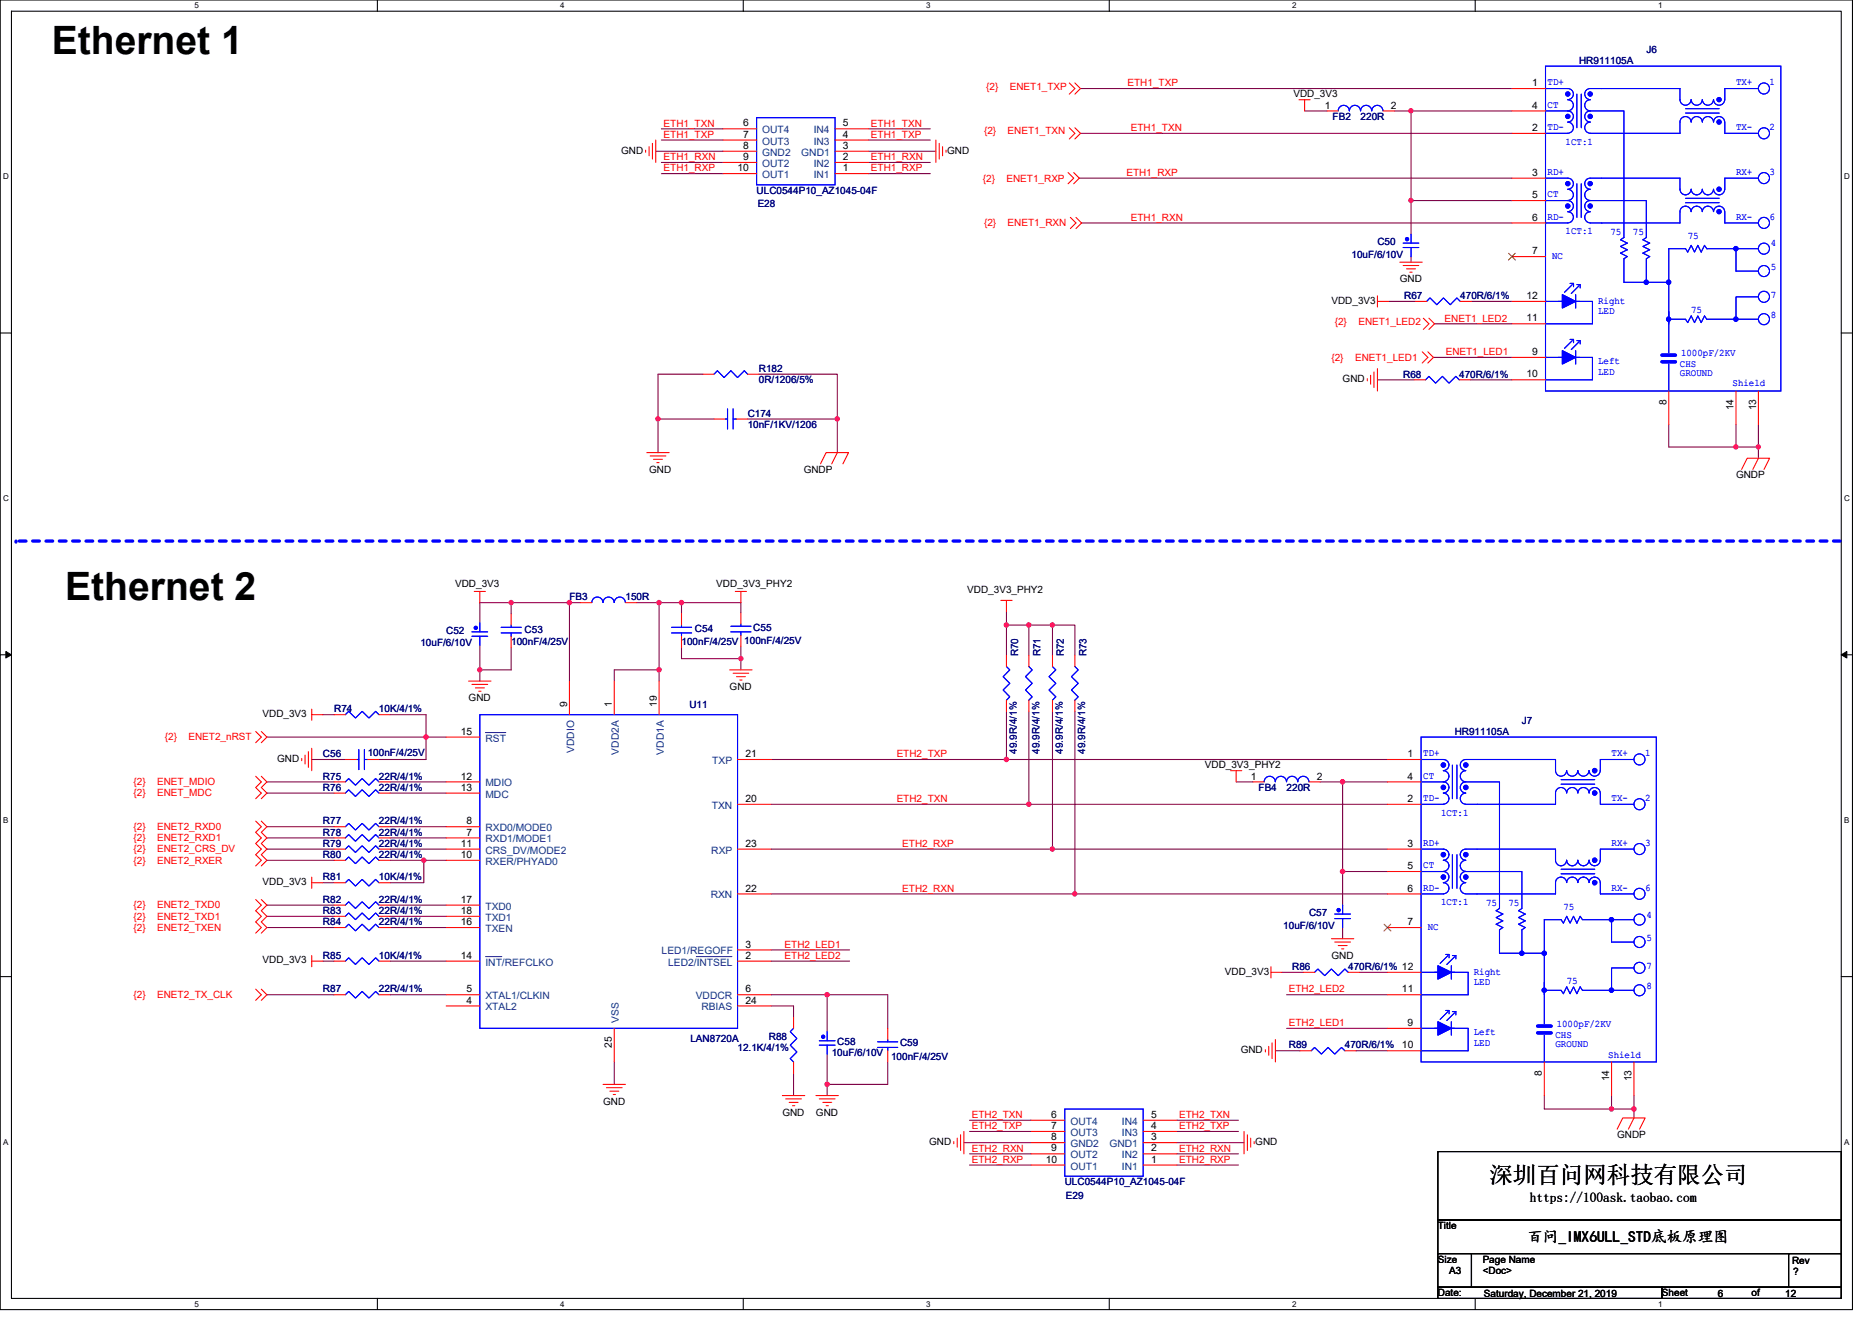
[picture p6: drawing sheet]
<svg xmlns="http://www.w3.org/2000/svg" width="297mm" height="210mm" viewBox="0 0 297 210" stroke-linecap="round" stroke-linejoin="round" font-family="sans-serif">
<path d="M0 0h293.9v207.9h-293.9zM1.8 1.8h290.4v204.3h-290.4z" fill="none" stroke="#000" stroke-width=".17"/>
<g fill="#fff">
<path d="M30.8 .2h.7v1.4h-.7z"/>
<path d="M30.8 206.3h.7v1.4h-.7z"/>
</g>
<path d="M59.9 0v1.8M59.9 206.1v1.8" fill="none" stroke="#000" stroke-width=".17"/>
<g fill="#fff">
<path d="M88.9 .2h.7v1.4h-.7z"/>
<path d="M88.9 206.3h.7v1.4h-.7z"/>
</g>
<path d="M117.9 0v1.8M117.9 206.1v1.8" fill="none" stroke="#000" stroke-width=".17"/>
<g fill="#fff">
<path d="M147 .2h.7v1.4h-.7z"/>
<path d="M147 206.3h.7v1.4h-.7z"/>
</g>
<path d="M176 0v1.8M176 206.1v1.8" fill="none" stroke="#000" stroke-width=".17"/>
<g fill="#fff">
<path d="M205 .2h.7v1.4h-.7z"/>
<path d="M205 206.3h.7v1.4h-.7z"/>
</g>
<path d="M234.1 0v1.8M234.1 206.1v1.8" fill="none" stroke="#000" stroke-width=".17"/>
<g fill="#fff">
<path d="M263.1 .2h.7v1.4h-.7z"/>
<path d="M263.1 206.3h.7v1.4h-.7z"/>
<path d="M.5 27.3h.9v1.4h-.9z"/>
<path d="M292.6 27.3h.9v1.4h-.9z"/>
<path d="M.5 78.4h.9v1.4h-.9z"/>
<path d="M292.6 78.4h.9v1.4h-.9z"/>
</g>
<path d="M0 52.9h1.8M292.2 52.9h1.7" fill="none" stroke="#000" stroke-width=".17"/>
<g fill="#fff">
<path d="M.5 129.5h.8v1.4h-.8z"/>
<path d="M292.6 129.5h.9v1.4h-.9z"/>
</g>
<path d="M0 103.9h1.8M292.2 103.9h1.7" fill="none" stroke="#000" stroke-width=".17"/>
<path d="M.9 103.4l.9 .5-.9 .5zM292.2 103.9l.8-.5v1z" fill="#000" stroke="#000" stroke-width=".16"/>
<g fill="#fff">
<path d="M.5 180.5h.8v1.4h-.8z"/>
<path d="M292.6 180.5h.9v1.4h-.9z"/>
</g>
<path d="M0 155h1.8M292.2 155h1.7M228.2 182.8h64v10.8h-64zM228.2 193.6h64v5.4h-64zM228.2 199h5.3v5.3h-5.3zM233.5 199h50.3v5.3h-50.3zM283.8 199h8.4v5.3h-8.4zM228.2 204.3h35.5v1.8h-35.5zM263.7 204.3h28.5v1.8h-28.5z" fill="none" stroke="#000" stroke-width=".17"/>
<path d="M2.5 85.9h.1M292 85.9h-289.5" fill="none" stroke="#00f" stroke-width=".53" stroke-dasharray="1.1 1.1"/>
<g fill="none" stroke="#800040" stroke-width=".17">
<path d="M171.4 14.1h68.5M207 17.6h3.6M221.2 17.6h2.7M223.9 17.6h16M223.9 17.6v14.2M104.1 24h10.6M104.9 22.2h9.8M104.9 20.4h9.8M104.9 27.6h9.8M104.9 25.8h9.8M137.8 24h10.7M137.8 22.2h9.8"/>
<path d="M137.8 20.4h9.8M137.8 27.6h9.8M137.8 25.8h9.8M171.3 28.3h68.6M171.4 21.2h68.5M171.6 35.4h68.3M223.9 31.8h16M223.9 31.8v5.4M111.5 59.4h-7.1v7.1M120.4 59.4h12.5v7.1M220.3 47.8h4.3M223.9 40.7v.9"/>
<path d="M227.5 56.7h12.4M227.6 51.4h12.3M233.5 47.8h6.4M104.4 66.5v5.3M104.4 66.5h8.9M118.6 66.5h14.3M132.9 66.5v5.3M218.6 60.3h5.8M233.3 60.3h6.6M264.8 67.4v3.6h10.7M275.5 67.4v3.6h3.5M279 71v1.7"/>
<path d="M279 67.4v3.6M81.1 95.7h-5v3.1M81.1 95.7v1.7M81.1 95.7h9.3M90.4 95.7v12.4M90.4 95.7h1.7M101 95.7h3.6M104.6 95.7v10.6M104.6 95.7h3.5M108.1 95.7v1.7M108.1 95.7h9.5v1.6M159.7 97.1v2.1"/>
<path d="M159.7 99.2h3.6M159.7 99.2v4.8M163.3 99.2h3.7M163.3 99.2v4.8M167 99.2h3.6v4.8M167 99.2v4.8M42.4 117h25.2v3.5h-7.5M51.2 113.4h1.8M61.9 113.4h5.7v3.6h3.2M76.1 102.4v3.9M76.1 106.3v1.8M81.1 102.8v3.5h-5"/>
<path d="M104.6 106.3h-7.1v1.8M104.6 106.3v1.8M108.1 102.8v1.7h9.5M117.6 102.6v1.9M117.6 104.5v1.8M159.7 112.9v7.6M163.3 112.9v14.8h56.9M167 112.9v21.9h53.2M170.6 112.9v29h49.6M42.4 124.1h10.6M42.4 125.9h10.6M42.4 131.2h10.6"/>
<path d="M42.4 133h10.6M42.4 134.8h10.6M42.4 136.5h10.6M49.5 120.5h5.3M61.9 136.5h5.3M61.9 124.1h8.9M61.9 125.9h8.9M61.9 131.2h8.9M61.9 133h8.9M61.9 134.8h8.9M67.2 136.5v3.6h-5.3M67.2 136.5h3.6"/>
<path d="M122.4 127.7h40.9M122.4 120.5h37.3M122.4 134.8h44.6M159.7 120.5h60.5M196.1 124.1h2.7M209.5 124.1h3.5M213 124.1v14.2M213 138.3h7.2M213 124.1h7.2M213 138.3v5.4M42.4 143.7h10.6M42.4 145.4h10.6"/>
<path d="M42.4 147.2h10.6M42.4 157.9h10.6M51.2 140.1h1.8M51.2 152.5h1.8M61.9 143.7h8.9M61.9 145.4h8.9M61.9 147.2h8.9M61.9 152.5h8.9M61.9 157.9h8.9M122.4 141.9h48.2M122.4 150.8h12.4M122.4 159.7h3.5v1.7"/>
<path d="M122.4 152.5h12.4M122.4 157.9h8.9M131.3 157.9h9.6v5.3M131.3 157.9v5.8M203.5 154.3h3.3M204.1 157.9h16.1M213 147.2v1.8M215.7 154.3h4.5M97.5 168.6v3.5M125.9 170.3v3.6M131.3 172.1v1.8M131.3 167.3v4.8"/>
<path d="M140.9 168.6v3.5h-9.6M153.8 179.6h9.8M153.8 177.8h9.8M186.7 179.6h9.8M186.7 177.8h9.8M202.4 166.8h3.9M204.1 163.2h16.1M215.2 166.8h5M245 173.9v2.1h10.7M255.7 173.9v2.1M255.7 176h3.6M259.3 173.9v2.1"/>
<path d="M259.3 176v1.4M152.9 181.4h10.7M153.8 183.1h9.8M153.8 184.9h9.8M186.7 181.4h10.7M186.7 183.1h9.8M186.7 184.9h9.8"/>
</g>
<g fill="#f0f" stroke="#f0f" stroke-width=".17">
<circle cx="167" cy="134.8" r=".34"/>
<circle cx="90.3" cy="95.6" r=".35"/>
<circle cx="131.2" cy="172.1" r=".35"/>
<circle cx="67.2" cy="136.5" r=".35"/>
<circle cx="170.5" cy="141.9" r=".34"/>
<circle cx="163.2" cy="127.6" r=".35"/>
<circle cx="131.2" cy="157.9" r=".35"/>
<circle cx="167" cy="99.2" r=".34"/>
<circle cx="163.2" cy="99.2" r=".35"/>
<circle cx="67.6" cy="117" r=".35"/>
<circle cx="76.1" cy="106.3" r=".35"/>
<circle cx="81.1" cy="95.6" r=".34"/>
<circle cx="108.1" cy="95.6" r=".35"/>
<circle cx="104.6" cy="106.3" r=".35"/>
<circle cx="104.6" cy="95.6" r=".35"/>
<circle cx="117.6" cy="104.5" r=".34"/>
<circle cx="259.3" cy="176" r=".35"/>
<circle cx="255.7" cy="176" r=".35"/>
<circle cx="223.9" cy="17.6" r=".34"/>
<circle cx="223.9" cy="31.8" r=".34"/>
<circle cx="159.7" cy="120.5" r=".35"/>
<circle cx="213" cy="138.3" r=".35"/>
<circle cx="213" cy="124.1" r=".35"/>
<circle cx="275.4" cy="70.9" r=".34"/>
<circle cx="279" cy="70.9" r=".34"/>
<circle cx="159.7" cy="99.2" r=".35"/>
<circle cx="132.9" cy="66.5" r=".35"/>
<circle cx="104.4" cy="66.5" r=".35"/>
</g>
<g fill="none" stroke="#f00" stroke-width=".17">
<path d="M169.7 13.2l.9 .9-.9 .8M170.6 13.2l.8 .9-.8 .8M206.1 15.8h1.8M207 15.8v1.8M210.6 17.6h1.7M219.5 17.6h1.7M239.9 14.1h5.3M239.9 17.6h5.3M102.4 23.8v.4M103 23.3v1.4M103.5 22.8v2.5M104.1 22.2v3.6"/>
<path d="M114.7 27.6h5.4M114.7 25.8h5.4M114.7 24h5.4M114.7 22.2h5.4M114.7 20.4h5.4M132.5 27.6h5.3M132.5 25.8h5.3M132.5 22.2h5.3M132.5 20.4h5.3M132.5 24h5.3M148.5 22.2v3.6M149 22.8v2.5"/>
<path d="M149.6 23.3v1.4M150.1 23.8v.4M169.5 27.4l.9 .9-.9 .9M169.7 20.3l.9 .9-.9 .9M169.8 34.5l.9 .9-.9 .9M170.4 27.4l.9 .9-.9 .9M170.6 20.3l.8 .9-.8 .9M170.7 34.5l.9 .9-.9 .9M223.9 37.2h.1M239.9 21.2h5.3M239.9 28.3h5.3M239.9 35.4h5.3"/>
<path d="M239.9 31.8h5.3M111.5 59.4h1.8M118.6 59.4h1.8M217.5 59.6v1.4M218 59v2.5M218.6 47.8h1.7M218.6 46.9v1.8M218.6 58.5v3.6M222.1 41.6h3.6M222.6 42.1h2.5M223.2 42.7h1.4M223.7 43.2h.4"/>
<path d="M223.9 40.7h.1M224.6 47.8h1.8M225.7 55.8l.9 .9-.9 .9M225.8 50.5l.9 .9-.9 .9M226.6 55.8l.9 .9-.9 .9M226.7 50.5l.9 .9-.9 .9M231.7 47.8h1.8M239.9 40.7h5.3M239.9 56.7h5.3M239.9 51.4h5.3M239.9 47.8h5.3M102.6 71.8h3.6"/>
<path d="M103.2 72.4h2.5M103.7 72.9h1.4M104.2 73.4h.4M113.3 66.5h1.8M116.9 66.5h1.7M130.2 73.6l.9-1.8h3.5l-.9 1.8M132.9 71.8l-.9 1.8M217 60.1v.4M224.4 60.3h1.8M231.5 60.3h1.8M239.9 60.3h5.3M264.8 62.1v5.3"/>
<path d="M275.5 62.1v5.3M276.3 74.5l.9-1.8h3.6l-.9 1.8M279 72.7l-.9 1.8M279 62.1v5.3M75.2 93.9h1.8M76.1 93.9v1.8M76.1 98.8h.1M81.1 97.4v1.8M92.1 95.7h1.8M99.2 95.7h1.8M108.1 97.4v1.8M116.7 93.9h1.7"/>
<path d="M117.6 93.9v1.8M117.6 97.3v1.7M158.8 95.3h1.8M159.7 95.3v1.8M40.6 116.1l.9 .9-.9 .9M41.5 116.1l.9 .9-.9 .9M48.4 119.8v1.5M48.9 119.3v2.5M49.5 113.4h1.7M49.5 112.5v1.8M49.5 118.8v3.5M53 113.4h1.8"/>
<path d="M60.1 113.4h1.8M70.8 117h5.3M74.4 108.1h3.5M74.9 108.6h2.5M75.4 109.2h1.5M76 109.7h.3M76.1 102.4h.1M81.1 101v1.8M90.4 108.1v5.3M97.5 108.1v5.3M104.6 108.1v5.3M108.1 101v1.8"/>
<path d="M115.8 106.3h3.5M116.3 106.8h2.5M116.9 107.4h1.4M117.4 107.9h.3M117.6 100.8v1.8M159.7 104v1.8M159.7 111.1v1.8M163.3 104v1.8M163.3 111.1v1.8M167 104v1.8M167 111.1v1.8M170.6 104v1.8"/>
<path d="M170.6 111.1v1.8M40.6 123.2l.9 .9-.9 .9 .9 .9-.9 .9M40.6 130.3l.9 .9-.9 .9 .9 .9-.9 .9 .9 .9-.9 .9 .9 .8-.9 .9M41.5 123.2l.9 .9-.9 .9 .9 .9-.9 .9M41.5 130.3l.9 .9-.9 .9 .9 .9-.9 .9 .9 .9-.9 .9 .9 .8-.9 .9M47.9 120.4v.3M49.5 139.2v1.8M53 133h1.8M53 134.8h1.8M53 136.5h1.8M53 124.1h1.8M53 125.9h1.8"/>
<path d="M53 131.2h1.8M54.8 120.5h1.8M58.4 120.5h1.7M60.1 133h1.8M60.1 134.8h1.8M60.1 136.5h1.8M60.1 124.1h1.8M60.1 125.9h1.8M60.1 131.2h1.8M70.8 133h5.3M70.8 131.2h5.3M70.8 136.5h5.3"/>
<path d="M70.8 134.8h5.3M70.8 124.1h5.3M70.8 125.9h5.3M117 127.7h5.4M117 120.5h5.4M117 134.8h5.4M195.3 122.3h1.7M196.1 122.3v1.8M198.8 124.1h1.8M207.7 124.1h1.8M220.2 120.5h5.3M220.2 127.7h5.3"/>
<path d="M220.2 134.8h5.3M220.2 138.3h5.3M220.2 124.1h5.3M40.6 142.8l.9 .9-.9 .8 .9 .9-.9 .9 .9 .9-.9 .9M40.6 157l.9 .9-.9 .9M41.5 142.8l.9 .9-.9 .8 .9 .9-.9 .9 .9 .9-.9 .9M41.5 157l.9 .9-.9 .9M49.5 140.1h1.7M49.5 152.5h1.7M49.5 151.7v1.7M53 147.2h1.8M53 140.1h1.8"/>
<path d="M53 152.5h1.8M53 143.7h1.8M53 157.9h1.8M53 145.4h1.8M60.1 147.2h1.8M60.1 140.1h1.8M60.1 152.5h1.8M60.1 143.7h1.8M60.1 157.9h1.8M60.1 145.4h1.8M70.8 159.7h5.3M70.8 157.9h5.3"/>
<path d="M70.8 152.5h5.3M70.8 147.2h5.3M70.8 143.7h5.3M70.8 145.4h5.3M117 152.5h5.4M117 150.8h5.4M117 157.9h5.4M117 141.9h5.4M117 159.7h5.4M201.7 154.3h1.8M201.7 153.4v1.8M206.8 154.3h1.8"/>
<path d="M211.3 149h3.5M211.8 149.5h2.5M212.3 150.1h1.5M212.9 150.6h.3M213 143.7h.1M213 147.2h.1M213.9 154.3h1.8M220.2 147.2h5.3M220.2 141.9h5.3M220.2 157.9h5.3M220.2 154.3h5.3M95.7 172.1h3.5"/>
<path d="M96.2 172.6h2.5M96.8 173.2h1.4M97.3 173.7h.4M97.5 163.2v5.4M124.1 173.9h3.6M124.7 174.4h2.5M125.2 175h1.4M125.7 175.5h.4M125.9 168.6v1.7M125.9 161.4v1.8M129.5 173.9h3.5M130 174.4h2.5"/>
<path d="M130.6 175h1.4M131.1 175.5h.3M131.3 163.7h.1M131.3 167.3h.1M140.9 163.2v1.8M140.9 166.8v1.8M152.9 179.6v3.5M163.6 179.6h5.3M163.6 177.8h5.3M181.4 179.6h5.3M181.4 177.8h5.3M197.4 179.6v3.5"/>
<path d="M200.8 166.6v.4M201.3 166.1v1.4M201.8 165.5v2.5M202.4 165v3.6M206.3 166.8h1.8M213.4 166.8h1.8M220.2 163.2h5.3M220.2 166.8h5.3M245 168.6v5.3M255.7 168.6v5.3M256.6 179.2l.9-1.8h3.5l-.8 1.8M259.3 177.4l-.9 1.8"/>
<path d="M259.3 168.6v5.3M151.3 181.2v.3M151.9 180.6v1.5M152.4 180.1v2.5M163.6 184.9h5.3M163.6 183.1h5.3M163.6 181.4h5.3M181.4 184.9h5.3M181.4 183.1h5.3M181.4 181.4h5.3M197.9 180.1v2.5M198.5 180.6v1.5"/>
<path d="M199 181.2v.3"/>
</g>
<g fill="none" stroke="#00f" stroke-width=".17">
<path d="M120.1 18.7h12.4v10.6h-12.4zM212.3 17.6a.88 .88 0 0 1 .9-.9 .88 .88 0 0 1 .9 .9M214.1 17.6a.88 .88 0 0 1 .9-.9 .88 .88 0 0 1 .9 .9M215.9 17.6a.88 .88 0 0 1 .9-.9 .88 .88 0 0 1 .9 .9 .89 .89 0 0 1 .8-.9 .89 .89 0 0 1 .9 .9M245.2 10.5h37.4v51.6h-37.4zM245.2 14.1h3.6M245.2 17.6h3.6M248.8 14.1a.88 .88 0 0 1 .9 .8 .88 .88 0 0 1-.9 .9 .89 .89 0 0 1 .9 .9 .89 .89 0 0 1-.9 .9M248.8 17.6a.88 .88 0 0 1 .9 .9 .88 .88 0 0 1-.9 .9M248.8 19.4a.88 .88 0 0 1 .9 .9 .88 .88 0 0 1-.9 .8M250.2 14.9v5.4M250.9 14.9v5.4"/>
<path d="M252.3 19.4a.88 .88 0 0 1-.8-.9 .88 .88 0 0 1 .8-.9h5.4v20.1l-.6 .4 1.1 .5-1.1 .5 1.1 .5-1.1 .6 1.1 .5-.5 .4v3.7h7.1M252.3 19.4a.88 .88 0 0 0-.8 .9 .88 .88 0 0 0 .8 .8M266.6 19.4v1.8h-14.3M267.5 17.3h5.3M267.5 17.9h5.3M268.3 15.8a.88 .88 0 0 1-.8 .9 .88 .88 0 0 1-.9-.9v-1.7h-14.3a.88 .88 0 0 0-.8 .8 .88 .88 0 0 0 .8 .9 .89 .89 0 0 0-.8 .9 .89 .89 0 0 0 .8 .9M268.3 19.4a.88 .88 0 0 0-.9-.9 .88 .88 0 0 0-.8 .9M268.3 15.8a.88 .88 0 0 0 .9 .9 .88 .88 0 0 0 .9-.9M270.1 19.4a.88 .88 0 0 0-.9-.9 .88 .88 0 0 0-.9 .9M273.7 19.4a.89 .89 0 0 0-.9-.9 .89 .89 0 0 0-.9 .9 .88 .88 0 0 0-.9-.9 .88 .88 0 0 0-.9 .9M273.7 19.4v1.8h5.3M279 14.1h-5.3v1.7a.89 .89 0 0 1-.9 .9 .89 .89 0 0 1-.9-.9 .88 .88 0 0 1-.9 .9 .88 .88 0 0 1-.9-.9"/>
<path d="M222.6 39.3h2.5M222.6 38.6h2.5M223.9 37.2v1.4M223.9 39.3v1.4M245.2 21.2h3.6M245.2 31.8h3.6M245.2 28.3h3.6M245.2 35.4h3.6M248.8 28.3a.88 .88 0 0 1 .9 .9 .88 .88 0 0 1-.9 .8M248.8 30.1a.88 .88 0 0 1 .9 .8 .88 .88 0 0 1-.9 .9M248.8 31.8a.88 .88 0 0 1 .9 .9 .88 .88 0 0 1-.9 .9 .89 .89 0 0 1 .9 .9 .89 .89 0 0 1-.9 .9M250.2 29.2v5.3"/>
<path d="M250.9 29.2v5.3M252.3 30a.88 .88 0 0 1-.8-.9 .88 .88 0 0 1 .8-.8h14.3v1.8M252.3 30.1a.88 .88 0 0 0-.8 .8 .88 .88 0 0 0 .8 .9M267.5 31.5h5.3M267.5 32.2h5.3M268.3 30a.88 .88 0 0 1-.9 .9 .88 .88 0 0 1-.8-.9M268.3 33.6a.88 .88 0 0 0-.9-.9 .88 .88 0 0 0-.8 .9v1.8h-14.3a.89 .89 0 0 1-.8-.9 .89 .89 0 0 1 .8-.9 .88 .88 0 0 1-.8-.9 .88 .88 0 0 1 .8-.9h8.9v5.9l-.5 .4 1.1 .5-1.1 .5 1.1 .5-1.1 .6 1.1 .5-.6 .4v3.7M268.3 30a.88 .88 0 0 0 .9 .9 .88 .88 0 0 0 .9-.9M270.1 33.6a.88 .88 0 0 0-.9-.9 .88 .88 0 0 0-.9 .9M270.1 33.6a.88 .88 0 0 1 .9-.9 .88 .88 0 0 1 .9 .9 .89 .89 0 0 1 .9-.9 .89 .89 0 0 1 .9 .9v1.8h5.3M273.7 30a.88 .88 0 0 1-.9 .9 .88 .88 0 0 1-.9-.9 .89 .89 0 0 1-.9 .9 .89 .89 0 0 1-.9-.9M275.5 39.5v3.5h3.5"/>
<path d="M279 39.5h-8.2l-.3-.6-.6 1.1-.5-1.1-.5 1.1-.6-1.1-.5 1.1-.3-.5h-2.7v11.9M279 28.3h-5.3v1.8M113.3 59.4l.5-.6 1.1 1.1 1.1-1.1 1 1.1 1.1-1.1 .5 .6M226.4 47.8l.5-.5 1.1 1.1 1-1.1 1.1 1.1 1.1-1.1 .5 .5M245.2 47.8h5.4M245.2 56.7h5.4M247.4 47.8h5.3v3.6h-7.5M247.4 56.7h5.3v3.6h-7.5M249.1 45h.6v.5M249.1 53.9h.6v.5M249.5 45.2l-1.3 1.2M249.5 54.1l-1.3 1.2"/>
<path d="M250 46.8v2.1M250 55.6v2.2M250.2 45.2h.5v.5M250.2 54.1h.5v.5M250.6 45.3l-1.3 1.3M250.6 54.2l-1.3 1.3M264.8 50.7h2.7l.3 .5 .5-1.1 .6 1.1 .5-1.1 .5 1.1 .6-1.1 .3 .6h8.2M264.8 57.8v4.3M264.8 49.4v6.6M279 47.1h-3.5v3.6M115.1 66.5h.3M115.4 64.9v3.2"/>
<path d="M116.3 64.9v3.2M116.3 66.5h.6M226.2 60.3l.5-.6 1.1 1.1 1.1-1.1 1 1.1 1.1-1.1 .5 .6M76.1 98.8v1.5M79.5 99.6h3.2M81.1 99.2v.4M93.9 95.6a.88 .88 0 0 1 .9-.8 .88 .88 0 0 1 .9 .8 .89 .89 0 0 1 .9-.8 .89 .89 0 0 1 .8 .8 .89 .89 0 0 1 .9-.8 .89 .89 0 0 1 .9 .8M106.5 99.6h3.2M108.1 99.2v.4M116 99.4h3.2M117.6 99v.4M54.8 113.4l.5-.5 1.1 1.1 1.1-1.1 1 1.1 1.1-1.1 .5 .5"/>
<path d="M56.9 119v3.2M57.8 119v3.2M74.9 101h2.5M74.9 100.3h2.5M76.1 113.4h40.9v49.8h-40.9zM76.1 101v1.4M79.5 100.5h3.2M81.1 100.5v.5M106.5 100.5h3.2M108.1 100.5v.5M116 100.3h3.2M117.6 100.3v.5"/>
<path d="M159.7 105.8l.5 .5-1 1.1 1 1.1-1 1 1 1.1-.5 .5M163.3 105.8l.5 .5-1.1 1.1 1.1 1.1-1.1 1 1.1 1.1-.5 .5M167 105.8l.5 .5-1 1.1 1 1.1-1 1 1 1.1-.5 .5M170.6 105.8l.5 .5-1.1 1.1 1.1 1.1-1.1 1 1.1 1.1-.5 .5M225.5 117h37.3v51.6h-37.3zM54.8 133l.5-.5 1.1 1 1.1-1 1 1 1.1-1 .5 .5M54.8 134.8l.5-.6 1.1 1.1 1.1-1.1 1 1.1 1.1-1.1 .5 .6M54.8 136.5l.5-.5 1.1 1.1 1.1-1.1 1 1.1 1.1-1.1 .5 .5M54.8 124.1l.5-.5 1.1 1 1.1-1 1 1 1.1-1 .5 .5M54.8 125.9l.5-.6 1.1 1.1 1.1-1.1 1 1.1 1.1-1.1 .5 .6M54.8 131.2l.5-.5 1.1 1 1.1-1 1 1 1.1-1 .5 .5M56.6 120.5h.3"/>
<path d="M57.8 120.5h.6M200.6 124.1a.88 .88 0 0 1 .9-.9 .88 .88 0 0 1 .9 .9M202.4 124.1a.88 .88 0 0 1 .8-.9 .88 .88 0 0 1 .9 .9 .89 .89 0 0 1 .9-.9 .89 .89 0 0 1 .9 .9 .89 .89 0 0 1 .9-.9 .89 .89 0 0 1 .9 .9M225.5 138.3h3.5M225.5 120.5h3.5M225.5 124.1h3.5M225.5 127.7h3.5M225.5 134.8h3.5M229 120.5a.88 .88 0 0 1 .9 .9 .88 .88 0 0 1-.9 .9M229 122.3a.88 .88 0 0 1 .9 .9 .88 .88 0 0 1-.9 .9 .89 .89 0 0 1 .9 .9 .89 .89 0 0 1-.9 .9 .89 .89 0 0 1 .9 .8 .89 .89 0 0 1-.9 .9M229 134.8a.88 .88 0 0 1 .9 .8 .88 .88 0 0 1-.9 .9 .89 .89 0 0 1 .9 .9 .89 .89 0 0 1-.9 .9M229 138.3a.88 .88 0 0 1 .9 .9 .88 .88 0 0 1-.9 .9"/>
<path d="M230.5 135.7v5.3M230.5 121.4v5.4M231.2 121.4v5.4M231.2 135.7v5.3M232.6 134.8a.88 .88 0 0 0-.9 .8 .88 .88 0 0 0 .9 .9 .89 .89 0 0 0-.9 .9 .89 .89 0 0 0 .9 .9M232.6 120.5a.88 .88 0 0 0-.9 .9 .88 .88 0 0 0 .9 .9M232.6 122.3a.88 .88 0 0 0-.9 .9 .88 .88 0 0 0 .9 .9 .89 .89 0 0 0-.9 .9 .89 .89 0 0 0 .9 .9 .89 .89 0 0 0-.9 .8 .89 .89 0 0 0 .9 .9M232.6 138.3a.88 .88 0 0 0-.9 .9 .88 .88 0 0 0 .9 .9M232.6 120.5h14.2v1.8M232.6 134.8h14.2v1.7a.88 .88 0 0 0 .9 .9 .88 .88 0 0 0 .9-.9M232.6 138.3h8.9v5.9l-.5 .3 1 .6-1 .5 1 .6-1 .5 1 .5-.5 .4v3.7M232.6 124.1h5.3v20.1l-.5 .3 1.1 .6-1.1 .5 1.1 .6-1.1 .5 1.1 .5-.6 .4v3.7h7.1"/>
<path d="M246.8 122.3a.88 .88 0 0 0 .9 .9 .88 .88 0 0 0 .9-.9M247.7 138.7h5.3M247.7 138h5.3M247.7 123.7h5.3M247.7 124.5h5.3M248.6 125.9a.88 .88 0 0 0-.9-.9 .88 .88 0 0 0-.9 .9v1.8h-14.2M248.6 122.3a.88 .88 0 0 0 .9 .9 .88 .88 0 0 0 .9-.9M248.6 136.5a.88 .88 0 0 0 .9 .9 .88 .88 0 0 0 .9-.9M250.4 125.9a.88 .88 0 0 0-.9-.9 .88 .88 0 0 0-.9 .9M250.4 122.3a.88 .88 0 0 0 .9 .9 .88 .88 0 0 0 .8-.9M250.4 136.5a.88 .88 0 0 0 .9 .9 .88 .88 0 0 0 .8-.9M252.1 125.9a.88 .88 0 0 0-.8-.9 .88 .88 0 0 0-.9 .9"/>
<path d="M252.2 122.3a.88 .88 0 0 0 .8 .9 .88 .88 0 0 0 .9-.9M252.2 125.9a.88 .88 0 0 1 .8-.9 .88 .88 0 0 1 .9 .9v1.8h5.4M259.3 120.5h-5.4v1.8M259.3 134.8h-5.4v1.7a.88 .88 0 0 1-.9 .9 .88 .88 0 0 1-.8-.9M54.8 147.2l.5-.5 1.1 1 1.1-1 1 1 1.1-1 .5 .5M54.8 140.1l.5-.5 1.1 1 1.1-1 1 1 1.1-1 .5 .5M54.8 152.5l.5-.5 1.1 1.1 1.1-1.1 1 1.1 1.1-1.1 .5 .5M54.8 143.7l.5-.6 1.1 1.1 1.1-1.1 1 1.1 1.1-1.1 .5 .6M54.8 157.9l.5-.5 1.1 1 1.1-1 1 1 1.1-1 .5 .5M54.8 145.4l.5-.5 1.1 1.1 1.1-1.1 1 1.1 1.1-1.1 .5 .5M208.6 154.3l.5-.5 1.1 1.1 1.1-1.1 1 1.1 1.1-1.1 .5 .5M211.8 145.8h2.5"/>
<path d="M211.8 145.1h2.5M213 143.7v1.4M213 145.8v1.4M225.5 141.9h3.5M225.5 154.3h5.3M227.6 154.3h5.4v3.6h-7.5M229 140.1a.88 .88 0 0 1 .9 .9 .88 .88 0 0 1-.9 .9M229.4 151.5h.5v.5M229.8 151.7l-1.3 1.2M230.3 153.3v2.1M230.5 151.7h.5v.5M230.8 151.8l-1.2 1.3"/>
<path d="M232.6 140.1a.88 .88 0 0 0-.9 .9 .88 .88 0 0 0 .9 .9M245 155.9v6.6M245 157.2h2.7l.4 .5 .5-1.1 .5 1.1 .6-1.1 .5 1.1 .5-1.1 .4 .6h8.2M246.8 140.1v1.8h-14.2M248.6 140.1a.88 .88 0 0 0-.9-.9 .88 .88 0 0 0-.9 .9M248.6 140.1a.88 .88 0 0 1 .9-.9 .88 .88 0 0 1 .9 .9M250.4 140.1a.88 .88 0 0 1 .9-.9 .88 .88 0 0 1 .8 .9M252.2 140.1a.88 .88 0 0 1 .8-.9 .88 .88 0 0 1 .9 .9M253.9 140.1v1.8h5.4M255.7 146v3.5h3.6M259.3 146h-8.2l-.4-.6-.5 1.1-.5-1.1-.6 1.1-.5-1.1-.5 1.1-.4-.5h-2.7v11.9M259.3 153.6h-3.6v3.6"/>
<path d="M125.9 163.2l-.5 .5 1 1.1-1 1.1 1 1.1-1 1 .5 .6M130 165.9h2.5M130 165.2h2.5M131.3 163.7v1.5M131.3 165.9v1.4M139.3 166.2h3.1M139.3 165.4h3.1M140.9 165v.4M140.9 166.2v.6M168.9 176h12.5v10.7h-12.5zM208.1 166.8l.5-.6 1.1 1.1 1-1.1 1.1 1.1 1.1-1.1 .5 .6M225.5 163.2h5.3"/>
<path d="M227.6 163.2h5.4v3.6h-7.5M229.4 160.4h.5v.5M229.8 160.5l-1.3 1.3M230.3 162.2v2.1M230.5 160.5h.5v.6M230.8 160.7l-1.2 1.3M245 164.3v4.3"/>
<circle cx="279.9" cy="14" r=".88"/>
<circle cx="279.9" cy="39.5" r=".88"/>
<circle cx="279.9" cy="21.2" r=".88"/>
<circle cx="279.9" cy="35.4" r=".88"/>
<circle cx="279.9" cy="28.3" r=".88"/>
<circle cx="279.9" cy="50.7" r=".88"/>
<circle cx="279.9" cy="47.1" r=".88"/>
<circle cx="279.9" cy="43" r=".88"/>
<circle cx="260.1" cy="127.6" r=".88"/>
<circle cx="260.1" cy="134.8" r=".88"/>
<circle cx="260.1" cy="120.5" r=".88"/>
<circle cx="260.1" cy="153.6" r=".88"/>
<circle cx="260.1" cy="157.2" r=".88"/>
<circle cx="260.1" cy="146" r=".88"/>
<circle cx="260.1" cy="141.9" r=".88"/>
<circle cx="260.1" cy="149.5" r=".88"/>
</g>
<g fill="#00f" stroke="#00f" stroke-width=".17">
<path d="M247.9 46.8l2.1 1-2.1 1.1z" fill-rule="evenodd"/>
<path d="M247.9 55.6l2.1 1.1-2.1 1.1z" fill-rule="evenodd"/>
<path d="M247.9 46.8l2.1 1-2.1 1.1z" fill-rule="evenodd"/>
<path d="M247.9 55.6l2.1 1.1-2.1 1.1z" fill-rule="evenodd"/>
<path d="M228.2 153.3l2.1 1-2.1 1.1z" fill-rule="evenodd"/>
<path d="M228.2 162.2l2.1 1-2.1 1.1z" fill-rule="evenodd"/>
<path d="M228.2 153.3l2.1 1-2.1 1.1z" fill-rule="evenodd"/>
<path d="M228.2 162.2l2.1 1-2.1 1.1z" fill-rule="evenodd"/>
<circle cx="223.3" cy="37.9" r=".25"/>
<circle cx="130.6" cy="164.5" r=".25"/>
<circle cx="252.3" cy="14.9" r=".34"/>
<circle cx="252.3" cy="18.5" r=".34"/>
<circle cx="248.8" cy="14.9" r=".34"/>
<circle cx="248.8" cy="18.5" r=".34"/>
<circle cx="252.3" cy="29.1" r=".34"/>
<circle cx="252.3" cy="32.7" r=".34"/>
<circle cx="248.8" cy="29.1" r=".34"/>
<circle cx="248.8" cy="32.7" r=".34"/>
<circle cx="272.8" cy="15.8" r=".34"/>
<circle cx="272.8" cy="19.4" r=".34"/>
<circle cx="272.8" cy="30" r=".34"/>
<circle cx="272.8" cy="33.6" r=".34"/>
<circle cx="261.2" cy="44.8" r=".34"/>
<circle cx="275.4" cy="39.5" r=".34"/>
<circle cx="264.8" cy="44.8" r=".34"/>
<circle cx="264.8" cy="50.7" r=".34"/>
<circle cx="275.4" cy="50.7" r=".34"/>
<circle cx="75.5" cy="99.6" r=".25"/>
<circle cx="232.6" cy="121.4" r=".35"/>
<circle cx="232.6" cy="125" r=".35"/>
<circle cx="229" cy="121.4" r=".35"/>
<circle cx="229" cy="125" r=".35"/>
<circle cx="232.6" cy="135.6" r=".35"/>
<circle cx="232.6" cy="139.2" r=".35"/>
<circle cx="229" cy="135.6" r=".35"/>
<circle cx="229" cy="139.2" r=".35"/>
<circle cx="253" cy="122.3" r=".35"/>
<circle cx="253" cy="125.9" r=".35"/>
<circle cx="253" cy="136.5" r=".35"/>
<circle cx="253" cy="140.1" r=".35"/>
<circle cx="241.5" cy="151.3" r=".35"/>
<circle cx="255.7" cy="146" r=".35"/>
<circle cx="245" cy="151.3" r=".35"/>
<circle cx="245" cy="157.2" r=".35"/>
<circle cx="255.7" cy="157.2" r=".35"/>
<circle cx="212.4" cy="144.4" r=".26"/>
</g>
<path d="M263.7 57.4h2.2M263.7 56.4h2.2M244 163.9h2.1M244 162.9h2.1" fill="none" stroke="#00f" stroke-width=".53"/>
<path d="M239.4 40.2l1.1 1.1M240.4 40.2l-1.1 1.1M219.6 146.7l1.1 1.1M220.7 146.7l-1.1 1.1" fill="none" stroke="#804000" stroke-width=".16"/>
<path d="M77 116.3h3.3M77 151.8h2.6M110.5 151.8h5.6" fill="none" stroke="#004080" stroke-width=".16"/>
<g font-size="6.2">
<text x="8.2" y="8.6">Ethernet 1</text>
<text x="10.3" y="95.2">Ethernet 2</text>
</g>
<text font-size="3.7" x="236.3" y="187.7">深圳百问网科技有限公司</text>
<text font-size="2.5" x="242.4" y="197.2">百问_IMX6ULL_STD底板原理图</text>
<text font-size="2.1" x="242.7" y="190.8">https://100ask.taobao.com</text>
<g font-size="1.6" fill="#000080">
<text x="250.6" y="10.1">HR911105A</text>
<text x="261.2" y="8.4">J6</text>
<text x="211.5" y="19">FB2</text>
<text x="215.9" y="19">220R</text>
<text x="120.1" y="30.8">ULC0544P10_AZ1045-04F</text>
<text x="120.2" y="32.9">E28</text>
<text x="214.5" y="40.9">10uF/6/10V</text>
<text x="218.6" y="38.9">C50</text>
<text x="222.8" y="47.5">R67</text>
<text x="231.7" y="47.5">470R/6/1%</text>
<text x="120.4" y="59">R182</text>
<text x="222.6" y="59.9">R68</text>
<text x="231.5" y="59.9">470R/6/1%</text>
<text x="120.4" y="60.8">0R/1206/5%</text>
<text x="118.6" y="66.1">C174</text>
<text x="118.6" y="67.9">10nF/1KV/1206</text>
<text x="90.4" y="95.3">FB3</text>
<text x="99.2" y="95.3">150R</text>
<text x="70.8" y="100.6">C52</text>
<text x="83.2" y="100.5">C53</text>
<text x="110.3" y="100.3">C54</text>
<text x="119.5" y="100.1">C55</text>
<text x="66.7" y="102.6">10uF/6/10V</text>
<text x="81.1" y="102.4">100nF/4/25V</text>
<text x="108.1" y="102.4">100nF/4/25V 100nF/4/25V</text>
<text x="161.5" y="104.2" transform="rotate(-90 161.5 104.2)">R70</text>
<text x="165.1" y="104.2" transform="rotate(-90 165.1 104.2)">R71</text>
<text x="168.8" y="104.2" transform="rotate(-90 168.8 104.2)">R72</text>
<text x="172.4" y="104.2" transform="rotate(-90 172.4 104.2)">R73</text>
<text x="53" y="113.1">R74</text>
<text x="60.1" y="113.1">10K/4/1%</text>
<text x="109.4" y="112.4">U11</text>
<text x="161.4" y="119.7" transform="rotate(-90 161.4 119.7)">49.9R/4/1%</text>
<text x="164.9" y="119.7" transform="rotate(-90 164.9 119.7)">49.9R/4/1%</text>
<text x="168.7" y="119.7" transform="rotate(-90 168.7 119.7)">49.9R/4/1%</text>
<text x="172.2" y="119.7" transform="rotate(-90 172.2 119.7)">49.9R/4/1%</text>
<text x="230.8" y="116.6">HR911105A</text>
<text x="241.5" y="114.9">J7</text>
<text x="51.2" y="123.7">R75</text>
<text x="51.2" y="120.2">C56</text>
<text x="51.2" y="125.5">R76</text>
<text x="58.4" y="120">100nF/4/25V</text>
<text x="60.1" y="123.7">22R/4/1%</text>
<text x="60.1" y="125.5">22R/4/1%</text>
<text x="199.7" y="125.5">FB4</text>
<text x="204.1" y="125.5">220R</text>
<text x="51.2" y="130.9">R77</text>
<text x="60.1" y="130.9">22R/4/1%</text>
<text x="51.2" y="132.6">R78</text>
<text x="51.2" y="134.4">R79</text>
<text x="51.2" y="136.2">R80</text>
<text x="60.1" y="132.6">22R/4/1%</text>
<text x="60.1" y="134.4">22R/4/1%</text>
<text x="60.1" y="136.2">22R/4/1%</text>
<text x="51.2" y="139.7">R81</text>
<text x="51.2" y="143.3">R82</text>
<text x="60.1" y="139.7">10K/4/1%</text>
<text x="60.1" y="143.3">22R/4/1%</text>
<text x="51.2" y="146.9">R84</text>
<text x="51.2" y="145.1">R83</text>
<text x="60.1" y="146.9">22R/4/1%</text>
<text x="60.1" y="145.1">22R/4/1%</text>
<text x="203.6" y="147.4">10uF/6/10V</text>
<text x="207.7" y="145.4">C57</text>
<text x="51.2" y="152.2">R85</text>
<text x="60.1" y="152.2">10K/4/1%</text>
<text x="205" y="154">R86</text>
<text x="213.9" y="154">470R/6/1% 12</text>
<text x="51.2" y="157.5">R87</text>
<text x="60.1" y="157.5">22R/4/1%</text>
<text x="109.6" y="165.4">LAN8720A</text>
<text x="117" y="166.8">12.1K/4/1%</text>
<text x="122" y="165">R88</text>
<text x="132" y="167.7">10uF/6/10V</text>
<text x="132.9" y="165.9">C58</text>
<text x="142.8" y="166.1">C59</text>
<text x="204.5" y="166.4">R89</text>
<text x="213.4" y="166.4">470R/6/1%</text>
<text x="141.4" y="168.2">100nF/4/25V</text>
<text x="168.9" y="188.1">ULC0544P10_AZ1045-04F</text>
<text x="169.1" y="190.2">E29</text>
</g>
<g font-size="1.6" fill="#f00">
<text x="156.5" y="14.2">{2}</text>
<text x="160.2" y="14.2">ENET1_TXP</text>
<text x="178.9" y="13.7">ETH1_TXP</text>
<text x="105.3" y="21.9">ETH1_TXP</text>
<text x="105.3" y="20.1">ETH1_TXN</text>
<text x="138.2" y="21.9">ETH1_TXP</text>
<text x="138.2" y="20.1">ETH1_TXN</text>
<text x="156.1" y="21.3">{2}</text>
<text x="159.9" y="21.3">ENET1_TXN</text>
<text x="179.4" y="20.8">ETH1_TXN</text>
<text x="105.3" y="27.2">ETH1_RXP</text>
<text x="105.3" y="25.4">ETH1_RXN</text>
<text x="138.2" y="27.2">ETH1_RXP</text>
<text x="138.2" y="25.4">ETH1_RXN</text>
<text x="156" y="28.8">{2}</text>
<text x="159.7" y="28.8">ENET1_RXP</text>
<text x="178.7" y="27.9">ETH1_RXP</text>
<text x="156.1" y="35.9">{2}</text>
<text x="159.9" y="35.9">ENET1_RXN</text>
<text x="179.4" y="35">ETH1_RXN</text>
<text x="211.8" y="51.6">{2}</text>
<text x="215.5" y="51.6">ENET1_LED2</text>
<text x="229.2" y="51">ENET1_LED2</text>
<text x="211.3" y="57.3">{2}</text>
<text x="215" y="57.3">ENET1_LED1</text>
<text x="229.4" y="56.4">ENET1_LED1</text>
<text x="26.2" y="117.5">{2}</text>
<text x="29.9" y="117.5">ENET2_nRST</text>
<text x="21.2" y="124.6">{2}</text>
<text x="24.9" y="124.6">ENET_MDIO</text>
<text x="142.3" y="120.2">ETH2_TXP</text>
<text x="21.2" y="126.4">{2}</text>
<text x="21.2" y="131.7">{2}</text>
<text x="24.9" y="126.4">ENET_MDC</text>
<text x="24.9" y="131.7">ENET2_RXD0</text>
<text x="142.3" y="127.3">ETH2_TXN</text>
<text x="21.2" y="133.5">{2}</text>
<text x="21.2" y="135.3">{2}</text>
<text x="21.2" y="137.1">{2}</text>
<text x="24.9" y="133.5">ENET2_RXD1</text>
<text x="24.9" y="135.3">ENET2_CRS_DV</text>
<text x="24.9" y="137.1">ENET2_RXER</text>
<text x="143.2" y="134.4">ETH2_RXP</text>
<text x="143.2" y="141.5">ETH2_RXN</text>
<text x="21.2" y="144.2">{2}</text>
<text x="21.2" y="146">{2}</text>
<text x="21.2" y="147.7">{2}</text>
<text x="24.9" y="144.2">ENET2_TXD0</text>
<text x="24.9" y="146">ENET2_TXD1</text>
<text x="24.9" y="147.7">ENET2_TXEN</text>
<text x="124.5" y="150.4">ETH2_LED1</text>
<text x="124.5" y="152.2">ETH2_LED2</text>
<text x="21.2" y="158.4">{2}</text>
<text x="24.9" y="158.4">ENET2_TX_CLK</text>
<text x="204.5" y="157.5">ETH2_LED2</text>
<text x="204.5" y="162.9">ETH2_LED1</text>
<text x="154.2" y="179.2">ETH2_TXP</text>
<text x="154.2" y="177.4">ETH2_TXN</text>
<text x="187.1" y="179.2">ETH2_TXP</text>
<text x="187.1" y="177.4">ETH2_TXN</text>
<text x="154.2" y="182.8">ETH2_RXN</text>
<text x="154.2" y="184.6">ETH2_RXP</text>
<text x="187.1" y="182.8">ETH2_RXN</text>
<text x="187.1" y="184.6">ETH2_RXP</text>
</g>
<g font-size="1.6">
<text x="205.2" y="15.5">VDD_3V3</text>
<text x="210.2" y="17.2">1</text>
<text x="220.7" y="17.2">2</text>
<text x="243.1" y="13.7">1</text>
<text x="243.1" y="17.2">4</text>
<text x="117.9" y="23.6">8</text>
<text x="117.9" y="21.8">7</text>
<text x="117.9" y="20.1">6</text>
<text x="133.7" y="23.6">3</text>
<text x="133.7" y="21.8">4</text>
<text x="133.7" y="20.1">5</text>
<text x="243.1" y="20.8">2</text>
<text x="98.5" y="24.4">GND</text>
<text x="117" y="27.2">10</text>
<text x="117.9" y="25.4">9</text>
<text x="133.7" y="27.2">1</text>
<text x="133.7" y="25.4">2</text>
<text x="150.3" y="24.4">GND</text>
<text x="243.1" y="27.9">3</text>
<text x="243.1" y="35">6</text>
<text x="243.1" y="31.5">5</text>
<text x="243.1" y="40.3">7</text>
<text x="222.1" y="44.8">GND</text>
<text x="242.2" y="47.5">12</text>
<text x="211.3" y="48.2">VDD_3V3</text>
<text x="242.2" y="51">11</text>
<text x="242.2" y="59.9">10</text>
<text x="243.1" y="56.3">9</text>
<text x="213" y="60.6">GND</text>
<text x="264.4" y="64.2" transform="rotate(-90 264.4 64.2)">8</text>
<text x="275.1" y="65.1" transform="rotate(-90 275.1 65.1)">14</text>
<text x="278.6" y="65.1" transform="rotate(-90 278.6 65.1)">13</text>
<text x="103" y="75">GND</text>
<text x="127.5" y="75">GNDP</text>
<text x="275.5" y="75.9">GNDP</text>
<text x="72.2" y="93.2">VDD_3V3</text>
<text x="113.7" y="93.2">VDD_3V3_PHY2</text>
<text x="153.5" y="94">VDD_3V3_PHY2</text>
<text x="41.7" y="113.8">VDD_3V3</text>
<text x="74.4" y="111.3">GND</text>
<text x="90" y="112.2" transform="rotate(-90 90 112.2)">9</text>
<text x="97.1" y="112.2" transform="rotate(-90 97.1 112.2)">1</text>
<text x="104.2" y="112.2" transform="rotate(-90 104.2 112.2)">19</text>
<text x="115.8" y="109.5">GND</text>
<text x="73.1" y="116.6">15</text>
<text x="44" y="120.9">GND</text>
<text x="73.1" y="123.7">12</text>
<text x="73.1" y="125.5">13</text>
<text x="118.3" y="120.2">21</text>
<text x="191.2" y="122">VDD_3V3_PHY2</text>
<text x="198.5" y="123.7">1</text>
<text x="209" y="123.7">2</text>
<text x="223.3" y="120.2">1</text>
<text x="223.3" y="123.7">4</text>
<text x="74" y="130.8">8</text>
<text x="118.3" y="127.3">20</text>
<text x="223.3" y="127.3">2</text>
<text x="73.1" y="136.2">10</text>
<text x="73.1" y="134.4">11</text>
<text x="74" y="132.6">7</text>
<text x="118.3" y="134.4">23</text>
<text x="223.3" y="134.4">3</text>
<text x="223.3" y="137.9">5</text>
<text x="41.7" y="140.5">VDD_3V3</text>
<text x="73.1" y="143.3">17</text>
<text x="118.3" y="141.5">22</text>
<text x="223.3" y="141.5">6</text>
<text x="73.1" y="146.8">16</text>
<text x="73.1" y="145.1">18</text>
<text x="223.3" y="146.8">7</text>
<text x="41.7" y="152.9">VDD_3V3</text>
<text x="73.1" y="152.2">14</text>
<text x="118.3" y="152.2">2</text>
<text x="118.3" y="150.4">3</text>
<text x="194.4" y="154.7">VDD_3V3</text>
<text x="211.3" y="152.2">GND</text>
<text x="74" y="159.3">4</text>
<text x="74" y="157.5">5</text>
<text x="118.3" y="159.3">24</text>
<text x="118.3" y="157.5">6</text>
<text x="222.5" y="157.5">11</text>
<text x="97.1" y="166.3" transform="rotate(-90 97.1 166.3)">25</text>
<text x="196.9" y="167.1">GND</text>
<text x="222.5" y="166.4">10</text>
<text x="223.3" y="162.8">9</text>
<text x="244.7" y="170.7" transform="rotate(-90 244.7 170.7)">8</text>
<text x="255.3" y="171.6" transform="rotate(-90 255.3 171.6)">14</text>
<text x="258.9" y="171.6" transform="rotate(-90 258.9 171.6)">13</text>
<text x="95.7" y="175.3">GND</text>
<text x="124.1" y="177.1">GND</text>
<text x="129.5" y="177.1">GND</text>
<text x="166.8" y="179.2">7</text>
<text x="166.8" y="177.4">6</text>
<text x="182.6" y="179.2">4</text>
<text x="182.6" y="177.4">5</text>
<text x="147.4" y="181.7">GND</text>
<text x="165.9" y="184.5">10</text>
<text x="166.8" y="182.8">9</text>
<text x="166.8" y="181">8</text>
<text x="182.6" y="181">3</text>
<text x="182.6" y="184.5">1</text>
<text x="182.6" y="182.8">2</text>
<text x="199.2" y="181.7">GND</text>
<text x="256.6" y="180.6">GNDP</text>
<text x="228.2" y="195.1">Title</text>
<text x="228.2" y="200.4">Size</text>
<text x="229.9" y="202.2">A3</text>
<text x="235.3" y="200.4">Page Name</text>
<text x="235.3" y="202.2">&lt;Doc&gt;</text>
<text x="284.3" y="200.6">Rev</text>
<text x="284.5" y="202.3">?</text>
<text x="228.2" y="205.7">Date:</text>
<text x="235.5" y="205.9">Saturday, December 21, 2019</text>
<text x="263.7" y="205.7">Sheet</text>
<text x="272.6" y="205.9">6</text>
<text x="277.9" y="205.7">of</text>
<text x="283.3" y="205.9">12</text>
</g>
<g font-size="1.6" fill="#00f">
<text x="245.6" y="13.5">TD+</text>
<text x="245.6" y="17.1">CT</text>
<text x="275.5" y="13.5">TX+</text>
<text x="280.8" y="13.5">1</text>
<text x="245.6" y="20.6">TD-</text>
<text x="248.4" y="22.9">1CT:1</text>
<text x="275.5" y="20.6">TX-</text>
<text x="280.8" y="20.6">2</text>
<text x="245.6" y="27.7">RD+</text>
<text x="275.5" y="27.7">RX+</text>
<text x="280.8" y="27.7">3</text>
<text x="245.6" y="34.9">RD-</text>
<text x="245.6" y="31.3">CT</text>
<text x="275.5" y="34.9">RX-</text>
<text x="280.8" y="34.9">6</text>
<text x="246.3" y="41.1">NC</text>
<text x="248.4" y="37.2">1CT:1</text>
<text x="255.5" y="37.3">75</text>
<text x="259.1" y="37.3">75</text>
<text x="267.8" y="37.9">75</text>
<text x="281" y="39.1">4</text>
<text x="281" y="42.9">5</text>
<text x="281" y="47.3">7</text>
<text x="253.6" y="48.2">Right</text>
<text x="253.6" y="49.9">LED</text>
<text x="268.3" y="49.6">75</text>
<text x="281" y="50.5">8</text>
<text x="253.6" y="57.8">Left</text>
<text x="253.6" y="59.5">LED</text>
<text x="266.6" y="59.8">GROUND</text>
<text x="266.6" y="58.3">CHS</text>
<text x="266.7" y="56.5">1000pF/2KV</text>
<text x="274.9" y="61.3">Shield</text>
<text x="225.8" y="120">TD+</text>
<text x="225.8" y="123.6">CT</text>
<text x="255.7" y="120">TX+</text>
<text x="261" y="120">1</text>
<text x="225.8" y="127.1">TD-</text>
<text x="228.7" y="129.4">1CT:1</text>
<text x="255.7" y="127.1">TX-</text>
<text x="261" y="127.1">2</text>
<text x="225.8" y="137.8">CT</text>
<text x="225.8" y="134.2">RD+</text>
<text x="255.7" y="134.2">RX+</text>
<text x="261" y="134.2">3</text>
<text x="225.8" y="141.4">RD-</text>
<text x="228.7" y="143.7">1CT:1</text>
<text x="235.8" y="143.8">75</text>
<text x="239.3" y="143.8">75</text>
<text x="255.7" y="141.4">RX-</text>
<text x="261" y="141.4">6</text>
<text x="226.6" y="147.6">NC</text>
<text x="248.1" y="144.4">75</text>
<text x="261.2" y="145.6">4</text>
<text x="261.2" y="149.4">5</text>
<text x="233.8" y="154.7">Right</text>
<text x="261.2" y="153.8">7</text>
<text x="233.8" y="156.4">LED</text>
<text x="248.6" y="156.1">75</text>
<text x="261.2" y="157">8</text>
<text x="233.8" y="164.3">Left</text>
<text x="233.8" y="166">LED</text>
<text x="246.8" y="166.2">GROUND</text>
<text x="246.8" y="164.8">CHS</text>
<text x="247" y="163">1000pF/2KV</text>
<text x="255.2" y="167.9">Shield</text>
</g>
<g font-size="1.6" fill="#004080">
<text x="120.9" y="22.9">OUT3</text>
<text x="120.9" y="21.2">OUT4</text>
<text x="129.1" y="22.9">IN3</text>
<text x="129.1" y="21.2">IN4</text>
<text x="120.9" y="28.3">OUT1</text>
<text x="120.9" y="26.5">OUT2</text>
<text x="120.9" y="24.7">GND2</text>
<text x="127.1" y="24.7">GND1</text>
<text x="129.1" y="28.3">IN1</text>
<text x="129.1" y="26.5">IN2</text>
<text x="77" y="117.7">RST</text>
<text x="91.1" y="119.5" transform="rotate(-90 91.1 119.5)">VDDIO</text>
<text x="98.2" y="119.8" transform="rotate(-90 98.2 119.8)">VDD2A</text>
<text x="105.3" y="119.8" transform="rotate(-90 105.3 119.8)">VDD1A</text>
<text x="77" y="124.8">MDIO</text>
<text x="113" y="121.3">TXP</text>
<text x="77" y="131.9">RXD0/MODE0</text>
<text x="77" y="126.6">MDC</text>
<text x="112.9" y="128.4">TXN</text>
<text x="77" y="133.7">RXD1/MODE1</text>
<text x="77" y="137.3">RXER/PHYAD0</text>
<text x="77" y="135.5">CRS_DV/MODE2</text>
<text x="112.9" y="135.5">RXP</text>
<text x="112.8" y="142.6">RXN</text>
<text x="77" y="147.9">TXEN</text>
<text x="77" y="144.4">TXD0</text>
<text x="77" y="146.2">TXD1</text>
<text x="77" y="153.3">INT/REFCLKO</text>
<text x="105" y="151.5">LED1/REGOFF</text>
<text x="106" y="153.3">LED2/INTSEL</text>
<text x="77" y="160.4">XTAL2</text>
<text x="77" y="158.6">XTAL1/CLKIN</text>
<text x="110.4" y="158.6">VDDCR</text>
<text x="111.3" y="160.4">RBIAS</text>
<text x="98.2" y="162.3" transform="rotate(-90 98.2 162.3)">VSS</text>
<text x="169.8" y="178.5">OUT4</text>
<text x="178" y="178.5">IN4</text>
<text x="169.8" y="185.6">OUT1</text>
<text x="169.8" y="183.9">OUT2</text>
<text x="169.8" y="182.1">GND2</text>
<text x="169.8" y="180.3">OUT3</text>
<text x="176" y="182.1">GND1</text>
<text x="178" y="185.6">IN1</text>
<text x="178" y="183.9">IN2</text>
<text x="178" y="180.3">IN3</text>
</g>
<g font-size="1.3">
<text x="30.8" y="1.3">5</text>
<text x="88.9" y="1.3">4</text>
<text x="147" y="1.3">3</text>
<text x="205" y="1.3">2</text>
<text x="263.1" y="1.3">1</text>
<text x=".5" y="28.4">D</text>
<text x="292.6" y="28.4">D</text>
<text x=".5" y="79.5">C</text>
<text x="292.6" y="79.5">C</text>
<text x=".5" y="130.6">B</text>
<text x="292.6" y="130.6">B</text>
<text x=".5" y="181.7">A</text>
<text x="292.6" y="181.7">A</text>
<text x="30.8" y="207.4">5</text>
<text x="88.9" y="207.4">4</text>
<text x="147" y="207.4">3</text>
<text x="205" y="207.4">2</text>
<text x="263.1" y="207.4">1</text>
</g>
</svg>
